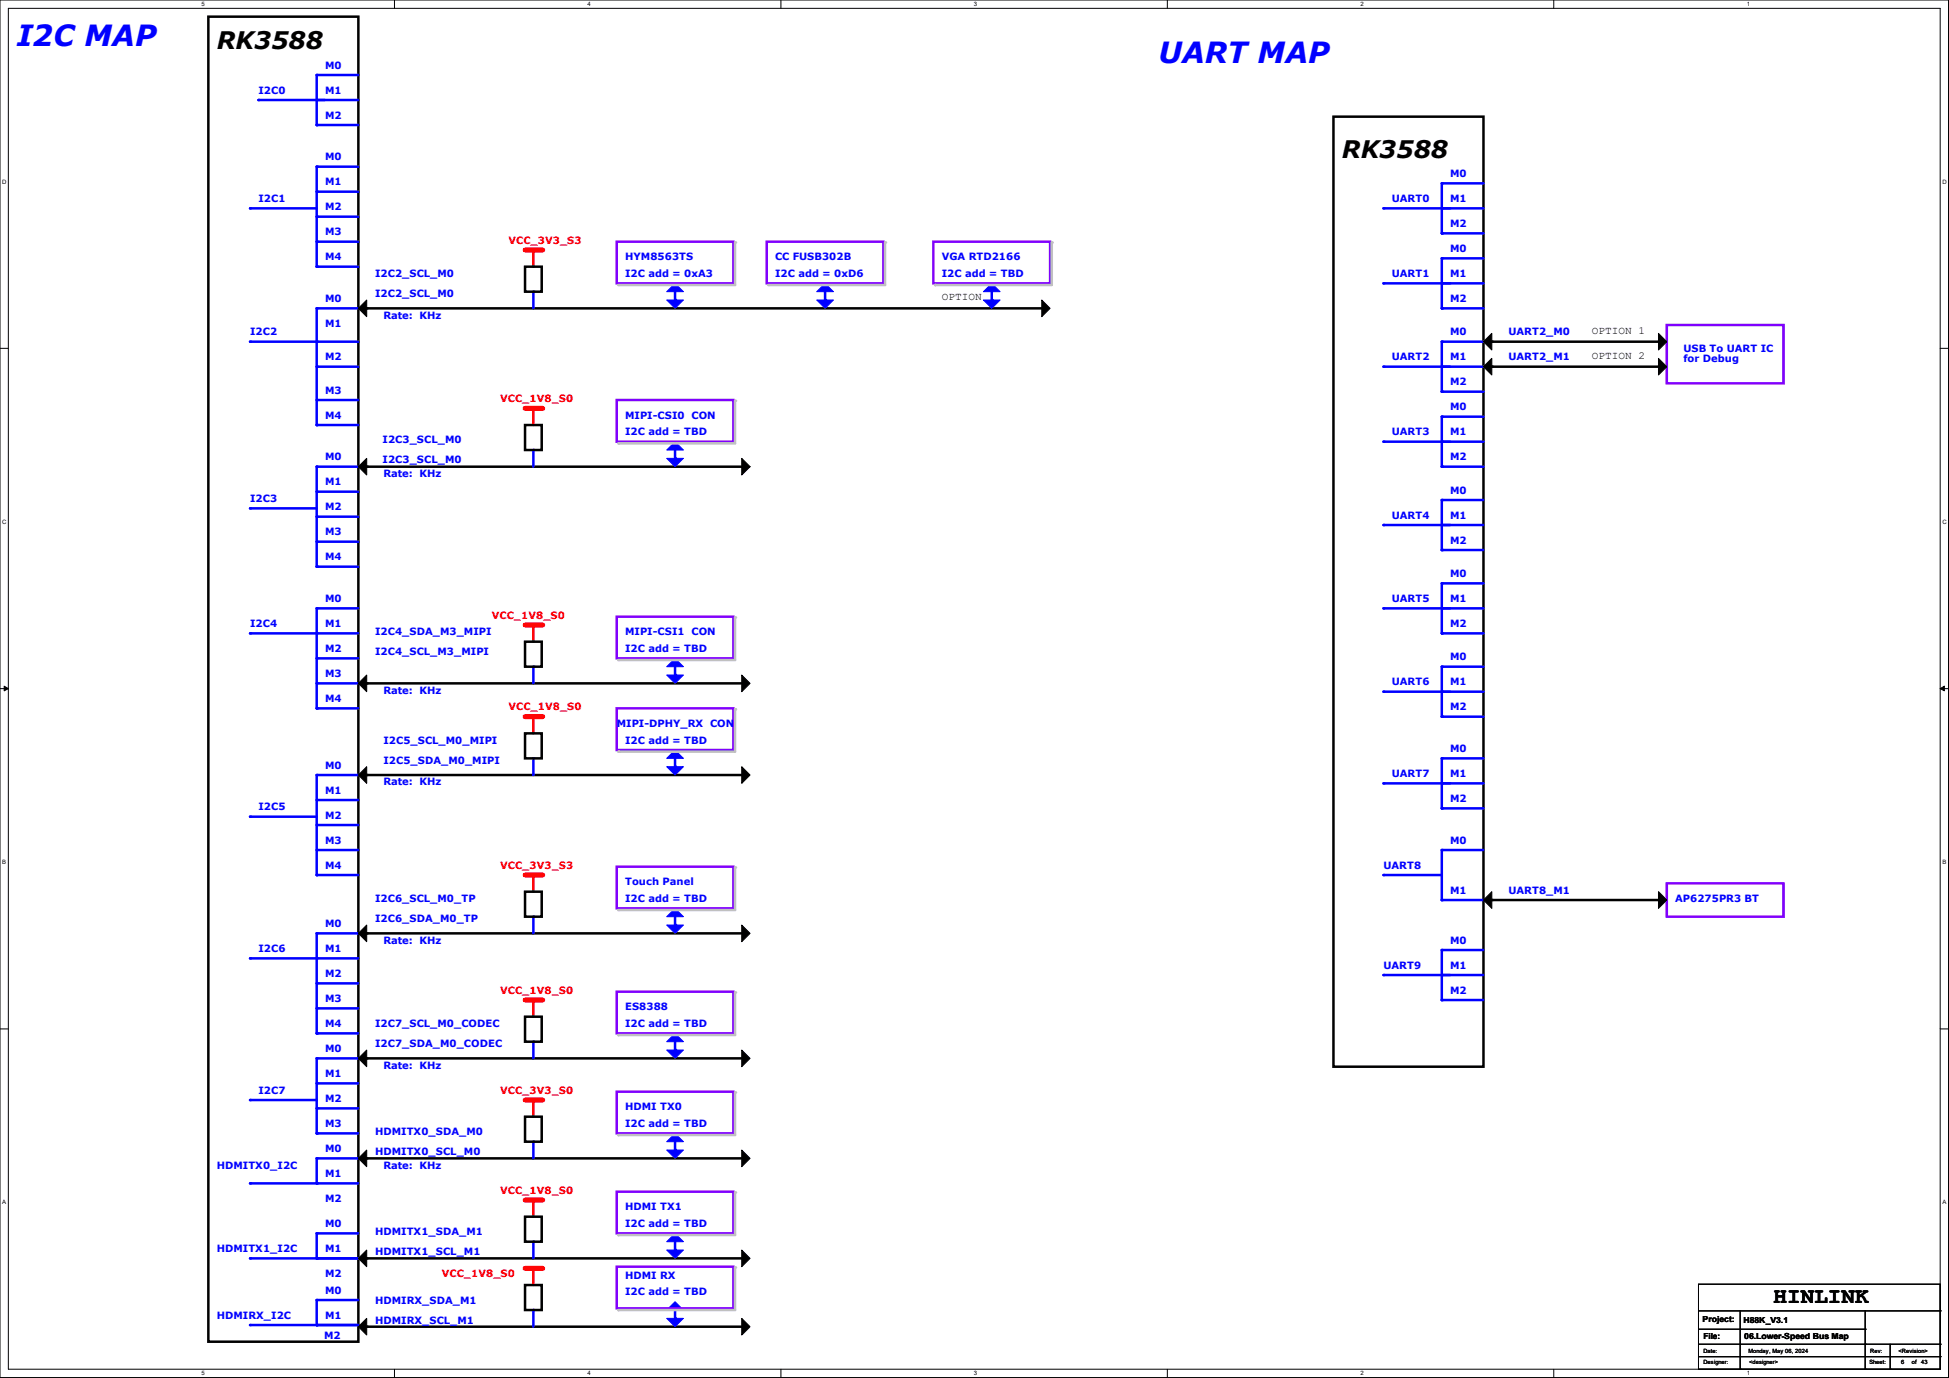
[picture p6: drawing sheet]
<svg xmlns="http://www.w3.org/2000/svg" width="297mm" height="210mm" viewBox="0 0 297 210" stroke-linecap="round" stroke-linejoin="round" font-family="sans-serif">
<g fill="none" stroke="#000" stroke-width=".15">
<path d="M0 0h296.9v209.9h-296.9zM1.3 1.3h294.4v207.4h-294.4zM60.1 0v1.3M119 0v1.3M177.9 0v1.3M236.8 0v1.3M0 53.1h1.3M295.7 53.1h1.2M0 104.9h1.3M.6 104.6l.7 .3-.7 .4zM295.7 104.9l.6-.3v.7zM295.7 104.9h1.2"/>
<path d="M0 156.8h1.3M295.7 156.8h1.2M60.1 208.7v1.2M119 208.7v1.2M177.9 208.7v1.2M236.8 208.7v1.2"/>
</g>
<path d="M.6 104.6l.7 .3-.7 .4zM295.7 104.9l.6-.3v.7z" fill="#000"/>
<path d="M31.8 2.5h22.8v202h-22.8z" fill="none" stroke="#000" stroke-width=".38"/>
<path d="M48.3 61h6.3" fill="none" stroke="#00f" stroke-width=".38"/>
<circle cx="48.3" cy="61" r=".19" fill="#00f"/>
<path d="M48.3 47h6.3" fill="none" stroke="#00f" stroke-width=".38"/>
<circle cx="48.3" cy="47" r=".19" fill="#00f"/>
<path d="M38.1 52.1h10.2" fill="none" stroke="#00f" stroke-width=".38"/>
<circle cx="38.1" cy="52.1" r=".19" fill="#00f"/>
<path d="M48.3 47v17.8" fill="none" stroke="#00f" stroke-width=".38"/>
<circle cx="48.3" cy="64.8" r=".19" fill="#00f"/>
<path d="M81.3 38.1v2.5" fill="none" stroke="#f00" stroke-width=".38"/>
<circle cx="81.3" cy="38.1" r=".19" fill="#f00"/>
<path d="M55.9 47h102.9" fill="none" stroke="#000" stroke-width=".38"/>
<circle cx="55.9" cy="47" r=".19" fill="#000"/>
<path d="M158.8 45.7l1.2 1.3-1.2 1.3z" fill-rule="evenodd" fill="#000"/>
<path d="M158.8 45.7l1.2 1.3-1.2 1.3z" fill="none" stroke="#000" stroke-width=".15"/>
<path d="M81.3 44.5v2.5" fill="none" stroke="#00f" stroke-width=".38"/>
<circle cx="81.3" cy="44.5" r=".19" fill="#00f"/>
<path d="M80 38.1h2.6" fill="none" stroke="#f00" stroke-width=".76"/>
<circle cx="82.6" cy="38.1" r=".38" fill="#f00"/>
<path d="M55.9 45.7v2.6l-1.3-1.3z" fill-rule="evenodd" fill="#000"/>
<path d="M55.9 45.7v2.6l-1.3-1.3z" fill="none" stroke="#000" stroke-width=".15"/>
<path d="M80 40.6h2.6v3.9h-2.6z" fill="none" stroke="#000" stroke-width=".38"/>
<path d="M102.9 44.5v1.2" fill="none" stroke="#00f" stroke-width=".38"/>
<circle cx="102.9" cy="45.7" r=".19" fill="#00f"/>
<path d="M101.6 45.7h2.5l-1.2 1.3z" fill-rule="evenodd" fill="#00f"/>
<path d="M101.6 45.7h2.5l-1.2 1.3z" fill="none" stroke="#00f" stroke-width=".15"/>
<path d="M102.9 43.2l1.2 1.3h-2.5z" fill-rule="evenodd" fill="#00f"/>
<path d="M102.9 43.2l1.2 1.3h-2.5z" fill="none" stroke="#00f" stroke-width=".15"/>
<path d="M94 36.8h17.8v6.4h-17.8z" fill="none" stroke="#7f00ff" stroke-width=".38"/>
<path d="M112 37v6.4" fill="none" stroke="#c0c0c0" stroke-width=".38"/>
<circle cx="112" cy="37" r=".19" fill="#c0c0c0"/>
<path d="M94.2 43.4h17.8" fill="none" stroke="#c0c0c0" stroke-width=".38"/>
<circle cx="94.2" cy="43.4" r=".19" fill="#c0c0c0"/>
<path d="M125.7 44.5v1.2" fill="none" stroke="#00f" stroke-width=".38"/>
<circle cx="125.7" cy="45.7" r=".19" fill="#00f"/>
<path d="M125.7 43.2l1.3 1.3h-2.5z" fill-rule="evenodd" fill="#00f"/>
<path d="M125.7 43.2l1.3 1.3h-2.5z" fill="none" stroke="#00f" stroke-width=".15"/>
<path d="M124.5 45.7h2.5l-1.3 1.3z" fill-rule="evenodd" fill="#00f"/>
<path d="M124.5 45.7h2.5l-1.3 1.3z" fill="none" stroke="#00f" stroke-width=".15"/>
<path d="M116.8 36.8h17.8v6.4h-17.8z" fill="none" stroke="#7f00ff" stroke-width=".38"/>
<path d="M134.9 37v6.4" fill="none" stroke="#c0c0c0" stroke-width=".38"/>
<circle cx="134.9" cy="37" r=".19" fill="#c0c0c0"/>
<path d="M117.1 43.4h17.8" fill="none" stroke="#c0c0c0" stroke-width=".38"/>
<circle cx="117.1" cy="43.4" r=".19" fill="#c0c0c0"/>
<path d="M48.3 142.2v15.3" fill="none" stroke="#00f" stroke-width=".38"/>
<circle cx="48.3" cy="157.5" r=".19" fill="#00f"/>
<path d="M38.1 146.1h10.2" fill="none" stroke="#00f" stroke-width=".38"/>
<circle cx="38.1" cy="146.1" r=".19" fill="#00f"/>
<path d="M48.3 153.7h6.3" fill="none" stroke="#00f" stroke-width=".38"/>
<circle cx="48.3" cy="153.7" r=".19" fill="#00f"/>
<path d="M48.3 161.3h6.3" fill="none" stroke="#00f" stroke-width=".38"/>
<circle cx="48.3" cy="161.3" r=".19" fill="#00f"/>
<path d="M48.3 161.3v11.4" fill="none" stroke="#00f" stroke-width=".38"/>
<circle cx="48.3" cy="172.7" r=".19" fill="#00f"/>
<path d="M38.1 167.6h10.2" fill="none" stroke="#00f" stroke-width=".38"/>
<circle cx="38.1" cy="167.6" r=".19" fill="#00f"/>
<path d="M48.3 172.7h6.3" fill="none" stroke="#00f" stroke-width=".38"/>
<circle cx="48.3" cy="172.7" r=".19" fill="#00f"/>
<path d="M48.3 176.5h6.3" fill="none" stroke="#00f" stroke-width=".38"/>
<circle cx="48.3" cy="176.5" r=".19" fill="#00f"/>
<path d="M48.3 176.5v3.8" fill="none" stroke="#00f" stroke-width=".38"/>
<circle cx="48.3" cy="180.3" r=".19" fill="#00f"/>
<path d="M38.1 180.3h10.2" fill="none" stroke="#00f" stroke-width=".38"/>
<circle cx="38.1" cy="180.3" r=".19" fill="#00f"/>
<path d="M203.2 17.8h22.9v144.8h-22.9z" fill="none" stroke="#000" stroke-width=".38"/>
<path d="M48.3 165.1h6.3" fill="none" stroke="#00f" stroke-width=".38"/>
<circle cx="48.3" cy="165.1" r=".19" fill="#00f"/>
<path d="M48.3 168.9h6.3" fill="none" stroke="#00f" stroke-width=".38"/>
<circle cx="48.3" cy="168.9" r=".19" fill="#00f"/>
<path d="M48.3 180.3h6.3" fill="none" stroke="#00f" stroke-width=".38"/>
<circle cx="48.3" cy="180.3" r=".19" fill="#00f"/>
<path d="M48.3 191.8h6.3" fill="none" stroke="#00f" stroke-width=".38"/>
<circle cx="48.3" cy="191.8" r=".19" fill="#00f"/>
<path d="M48.3 149.9h6.3" fill="none" stroke="#00f" stroke-width=".38"/>
<circle cx="48.3" cy="149.9" r=".19" fill="#00f"/>
<path d="M48.3 146.1h6.3" fill="none" stroke="#00f" stroke-width=".38"/>
<circle cx="48.3" cy="146.1" r=".19" fill="#00f"/>
<path d="M48.3 142.2h6.3" fill="none" stroke="#00f" stroke-width=".38"/>
<circle cx="48.3" cy="142.2" r=".19" fill="#00f"/>
<path d="M81.3 133.4v2.5" fill="none" stroke="#f00" stroke-width=".38"/>
<circle cx="81.3" cy="133.4" r=".19" fill="#f00"/>
<path d="M55.9 142.2h57.1" fill="none" stroke="#000" stroke-width=".38"/>
<circle cx="55.9" cy="142.2" r=".19" fill="#000"/>
<path d="M113 141l1.3 1.2-1.3 1.3z" fill-rule="evenodd" fill="#000"/>
<path d="M113 141l1.3 1.2-1.3 1.3z" fill="none" stroke="#000" stroke-width=".15"/>
<path d="M102.9 139.7v1.3" fill="none" stroke="#00f" stroke-width=".38"/>
<circle cx="102.9" cy="141" r=".19" fill="#00f"/>
<path d="M101.6 141h2.5l-1.2 1.2z" fill-rule="evenodd" fill="#00f"/>
<path d="M101.6 141h2.5l-1.2 1.2z" fill="none" stroke="#00f" stroke-width=".15"/>
<path d="M102.9 138.4l1.2 1.3h-2.5z" fill-rule="evenodd" fill="#00f"/>
<path d="M102.9 138.4l1.2 1.3h-2.5z" fill="none" stroke="#00f" stroke-width=".15"/>
<path d="M81.3 139.7v2.5" fill="none" stroke="#00f" stroke-width=".38"/>
<circle cx="81.3" cy="139.7" r=".19" fill="#00f"/>
<path d="M80 133.4h2.6" fill="none" stroke="#f00" stroke-width=".76"/>
<circle cx="82.6" cy="133.4" r=".38" fill="#f00"/>
<path d="M80 135.9h2.6v3.8h-2.6z" fill="none" stroke="#000" stroke-width=".38"/>
<path d="M94 132.1h17.8v6.3h-17.8z" fill="none" stroke="#7f00ff" stroke-width=".38"/>
<path d="M112 132.2v6.5" fill="none" stroke="#c0c0c0" stroke-width=".38"/>
<circle cx="112" cy="132.2" r=".19" fill="#c0c0c0"/>
<path d="M94.2 138.7h17.8" fill="none" stroke="#c0c0c0" stroke-width=".38"/>
<circle cx="94.2" cy="138.7" r=".19" fill="#c0c0c0"/>
<path d="M54.6 142.2l1.3-1.2v2.5z" fill-rule="evenodd" fill="#000"/>
<path d="M54.6 142.2l1.3-1.2v2.5z" fill="none" stroke="#000" stroke-width=".15"/>
<path d="M48.3 86.4h6.3" fill="none" stroke="#00f" stroke-width=".38"/>
<circle cx="48.3" cy="86.4" r=".19" fill="#00f"/>
<path d="M48.3 71.1v15.3" fill="none" stroke="#00f" stroke-width=".38"/>
<circle cx="48.3" cy="86.4" r=".19" fill="#00f"/>
<path d="M48.3 71.1h6.3" fill="none" stroke="#00f" stroke-width=".38"/>
<circle cx="48.3" cy="71.1" r=".19" fill="#00f"/>
<path d="M38.1 77.5h10.2" fill="none" stroke="#00f" stroke-width=".38"/>
<circle cx="38.1" cy="77.5" r=".19" fill="#00f"/>
<path d="M48.3 74.9h6.3" fill="none" stroke="#00f" stroke-width=".38"/>
<circle cx="48.3" cy="74.9" r=".19" fill="#00f"/>
<path d="M48.3 78.7h6.3" fill="none" stroke="#00f" stroke-width=".38"/>
<circle cx="48.3" cy="78.7" r=".19" fill="#00f"/>
<path d="M48.3 82.6h6.3" fill="none" stroke="#00f" stroke-width=".38"/>
<circle cx="48.3" cy="82.6" r=".19" fill="#00f"/>
<path d="M48.3 64.8h6.3" fill="none" stroke="#00f" stroke-width=".38"/>
<circle cx="48.3" cy="64.8" r=".19" fill="#00f"/>
<path d="M48.3 55.9h6.3" fill="none" stroke="#00f" stroke-width=".38"/>
<circle cx="48.3" cy="55.9" r=".19" fill="#00f"/>
<path d="M48.3 52.1h6.3" fill="none" stroke="#00f" stroke-width=".38"/>
<circle cx="48.3" cy="52.1" r=".19" fill="#00f"/>
<path d="M48.3 157.5h6.3" fill="none" stroke="#00f" stroke-width=".38"/>
<circle cx="48.3" cy="157.5" r=".19" fill="#00f"/>
<path d="M81.3 62.2v2.6" fill="none" stroke="#f00" stroke-width=".38"/>
<circle cx="81.3" cy="62.2" r=".19" fill="#f00"/>
<g fill="#000">
<path d="M54.6 71.1l1.3-1.2v2.5z" fill-rule="evenodd"/>
<path d="M62.2 71.1h52.1l-1.3 1.3v-2.5l1.3 1.2z" fill-rule="evenodd"/>
</g>
<path d="M54.6 71.1l1.3-1.2v2.5zM62.2 71.1h52.1l-1.3 1.3v-2.5l1.3 1.2z" fill="none" stroke="#000" stroke-width=".15"/>
<path d="M55.9 71.1h57.1" fill="none" stroke="#000" stroke-width=".38"/>
<circle cx="55.9" cy="71.1" r=".19" fill="#000"/>
<path d="M81.3 68.6v2.5" fill="none" stroke="#00f" stroke-width=".38"/>
<circle cx="81.3" cy="68.6" r=".19" fill="#00f"/>
<path d="M80 62.2h2.6" fill="none" stroke="#f00" stroke-width=".76"/>
<circle cx="82.6" cy="62.2" r=".38" fill="#f00"/>
<path d="M80 64.8h2.6v3.8h-2.6z" fill="none" stroke="#000" stroke-width=".38"/>
<path d="M48.3 104.1h6.3" fill="none" stroke="#00f" stroke-width=".38"/>
<circle cx="48.3" cy="104.1" r=".19" fill="#00f"/>
<path d="M48.3 92.7h6.3" fill="none" stroke="#00f" stroke-width=".38"/>
<circle cx="48.3" cy="92.7" r=".19" fill="#00f"/>
<path d="M48.3 92.7v15.3" fill="none" stroke="#00f" stroke-width=".38"/>
<circle cx="48.3" cy="108" r=".19" fill="#00f"/>
<path d="M38.1 96.5h10.2" fill="none" stroke="#00f" stroke-width=".38"/>
<circle cx="38.1" cy="96.5" r=".19" fill="#00f"/>
<path d="M48.3 108h6.3" fill="none" stroke="#00f" stroke-width=".38"/>
<circle cx="48.3" cy="108" r=".19" fill="#00f"/>
<path d="M48.3 100.3h6.3" fill="none" stroke="#00f" stroke-width=".38"/>
<circle cx="48.3" cy="100.3" r=".19" fill="#00f"/>
<path d="M48.3 96.5h6.3" fill="none" stroke="#00f" stroke-width=".38"/>
<circle cx="48.3" cy="96.5" r=".19" fill="#00f"/>
<path d="M81.3 95.3v2.5" fill="none" stroke="#f00" stroke-width=".38"/>
<circle cx="81.3" cy="95.3" r=".19" fill="#f00"/>
<path d="M113 102.9l1.3 1.2-1.3 1.3z" fill-rule="evenodd" fill="#000"/>
<path d="M113 102.9l1.3 1.2-1.3 1.3z" fill="none" stroke="#000" stroke-width=".15"/>
<path d="M55.9 104.1h57.1" fill="none" stroke="#000" stroke-width=".38"/>
<circle cx="55.9" cy="104.1" r=".19" fill="#000"/>
<path d="M81.3 101.6v2.5" fill="none" stroke="#00f" stroke-width=".38"/>
<circle cx="81.3" cy="101.6" r=".19" fill="#00f"/>
<path d="M80 95.3h2.6" fill="none" stroke="#f00" stroke-width=".76"/>
<circle cx="82.6" cy="95.3" r=".38" fill="#f00"/>
<path d="M80 97.8h2.6v3.8h-2.6z" fill="none" stroke="#000" stroke-width=".38"/>
<path d="M102.9 101.6v1.3" fill="none" stroke="#00f" stroke-width=".38"/>
<circle cx="102.9" cy="102.9" r=".19" fill="#00f"/>
<path d="M101.6 102.9h2.5l-1.2 1.2z" fill-rule="evenodd" fill="#00f"/>
<path d="M101.6 102.9h2.5l-1.2 1.2z" fill="none" stroke="#00f" stroke-width=".15"/>
<path d="M102.9 100.3l1.2 1.3h-2.5z" fill-rule="evenodd" fill="#00f"/>
<path d="M102.9 100.3l1.2 1.3h-2.5z" fill="none" stroke="#00f" stroke-width=".15"/>
<path d="M54.6 104.1l1.3-1.2v2.5z" fill-rule="evenodd" fill="#000"/>
<path d="M54.6 104.1l1.3-1.2v2.5z" fill="none" stroke="#000" stroke-width=".15"/>
<path d="M94 94h17.8v6.3h-17.8z" fill="none" stroke="#7f00ff" stroke-width=".38"/>
<path d="M112 94.1v6.5" fill="none" stroke="#c0c0c0" stroke-width=".38"/>
<circle cx="112" cy="94.1" r=".19" fill="#c0c0c0"/>
<path d="M94.2 100.6h17.8" fill="none" stroke="#c0c0c0" stroke-width=".38"/>
<circle cx="94.2" cy="100.6" r=".19" fill="#c0c0c0"/>
<path d="M48.3 129.5h6.3" fill="none" stroke="#00f" stroke-width=".38"/>
<circle cx="48.3" cy="129.5" r=".19" fill="#00f"/>
<path d="M48.3 125.7h6.3" fill="none" stroke="#00f" stroke-width=".38"/>
<circle cx="48.3" cy="125.7" r=".19" fill="#00f"/>
<path d="M48.3 133.4h6.3" fill="none" stroke="#00f" stroke-width=".38"/>
<circle cx="48.3" cy="133.4" r=".19" fill="#00f"/>
<path d="M48.3 121.9h6.3" fill="none" stroke="#00f" stroke-width=".38"/>
<circle cx="48.3" cy="121.9" r=".19" fill="#00f"/>
<path d="M48.3 118.1h6.3" fill="none" stroke="#00f" stroke-width=".38"/>
<circle cx="48.3" cy="118.1" r=".19" fill="#00f"/>
<path d="M48.3 118.1v15.3" fill="none" stroke="#00f" stroke-width=".38"/>
<circle cx="48.3" cy="133.4" r=".19" fill="#00f"/>
<path d="M38.1 124.5h10.2" fill="none" stroke="#00f" stroke-width=".38"/>
<circle cx="38.1" cy="124.5" r=".19" fill="#00f"/>
<path d="M81.3 109.2v2.6" fill="none" stroke="#f00" stroke-width=".38"/>
<circle cx="81.3" cy="109.2" r=".19" fill="#f00"/>
<path d="M55.9 118.1h57.1" fill="none" stroke="#000" stroke-width=".38"/>
<circle cx="55.9" cy="118.1" r=".19" fill="#000"/>
<path d="M113 116.8l1.3 1.3-1.3 1.3z" fill-rule="evenodd" fill="#000"/>
<path d="M113 116.8l1.3 1.3-1.3 1.3z" fill="none" stroke="#000" stroke-width=".15"/>
<path d="M81.3 115.6v2.5" fill="none" stroke="#00f" stroke-width=".38"/>
<circle cx="81.3" cy="115.6" r=".19" fill="#00f"/>
<path d="M80 109.2h2.6" fill="none" stroke="#f00" stroke-width=".76"/>
<circle cx="82.6" cy="109.2" r=".38" fill="#f00"/>
<path d="M80 111.8h2.6v3.8h-2.6z" fill="none" stroke="#000" stroke-width=".38"/>
<path d="M54.6 118.1l1.3-1.3v2.6z" fill-rule="evenodd" fill="#000"/>
<path d="M54.6 118.1l1.3-1.3v2.6z" fill="none" stroke="#000" stroke-width=".15"/>
<path d="M102.9 115.6v1.2" fill="none" stroke="#00f" stroke-width=".38"/>
<circle cx="102.9" cy="116.8" r=".19" fill="#00f"/>
<path d="M101.6 116.8h2.5l-1.2 1.3z" fill-rule="evenodd" fill="#00f"/>
<path d="M101.6 116.8h2.5l-1.2 1.3z" fill="none" stroke="#00f" stroke-width=".15"/>
<path d="M102.9 114.3l1.2 1.3h-2.5z" fill-rule="evenodd" fill="#00f"/>
<path d="M102.9 114.3l1.2 1.3h-2.5z" fill="none" stroke="#00f" stroke-width=".15"/>
<path d="M94 108h17.8v6.3h-17.8z" fill="none" stroke="#7f00ff" stroke-width=".38"/>
<path d="M112 108.1v6.5" fill="none" stroke="#c0c0c0" stroke-width=".38"/>
<circle cx="112" cy="108.1" r=".19" fill="#c0c0c0"/>
<path d="M94.2 114.6h17.8" fill="none" stroke="#c0c0c0" stroke-width=".38"/>
<circle cx="94.2" cy="114.6" r=".19" fill="#c0c0c0"/>
<path d="M48.3 15.2h6.3" fill="none" stroke="#00f" stroke-width=".38"/>
<circle cx="48.3" cy="15.2" r=".19" fill="#00f"/>
<path d="M48.3 19.1h6.3" fill="none" stroke="#00f" stroke-width=".38"/>
<circle cx="48.3" cy="19.1" r=".19" fill="#00f"/>
<path d="M48.3 11.4h6.3" fill="none" stroke="#00f" stroke-width=".38"/>
<circle cx="48.3" cy="11.4" r=".19" fill="#00f"/>
<path d="M48.3 11.4v7.7" fill="none" stroke="#00f" stroke-width=".38"/>
<circle cx="48.3" cy="19.1" r=".19" fill="#00f"/>
<path d="M39.4 15.2h10.1" fill="none" stroke="#00f" stroke-width=".38"/>
<circle cx="39.4" cy="15.2" r=".19" fill="#00f"/>
<path d="M48.3 29.2h6.3" fill="none" stroke="#00f" stroke-width=".38"/>
<circle cx="48.3" cy="29.2" r=".19" fill="#00f"/>
<path d="M48.3 33h6.3" fill="none" stroke="#00f" stroke-width=".38"/>
<circle cx="48.3" cy="33" r=".19" fill="#00f"/>
<path d="M48.3 25.4h6.3" fill="none" stroke="#00f" stroke-width=".38"/>
<circle cx="48.3" cy="25.4" r=".19" fill="#00f"/>
<path d="M48.3 25.4v15.2" fill="none" stroke="#00f" stroke-width=".38"/>
<circle cx="48.3" cy="40.6" r=".19" fill="#00f"/>
<path d="M38.1 31.8h10.2" fill="none" stroke="#00f" stroke-width=".38"/>
<circle cx="38.1" cy="31.8" r=".19" fill="#00f"/>
<path d="M48.3 36.8h6.3" fill="none" stroke="#00f" stroke-width=".38"/>
<circle cx="48.3" cy="36.8" r=".19" fill="#00f"/>
<path d="M48.3 40.6h6.3" fill="none" stroke="#00f" stroke-width=".38"/>
<circle cx="48.3" cy="40.6" r=".19" fill="#00f"/>
<path d="M219.7 31.8h6.4" fill="none" stroke="#00f" stroke-width=".38"/>
<circle cx="219.7" cy="31.8" r=".19" fill="#00f"/>
<path d="M219.7 27.9h6.4" fill="none" stroke="#00f" stroke-width=".38"/>
<circle cx="219.7" cy="27.9" r=".19" fill="#00f"/>
<path d="M219.7 35.6h6.4" fill="none" stroke="#00f" stroke-width=".38"/>
<circle cx="219.7" cy="35.6" r=".19" fill="#00f"/>
<path d="M219.7 27.9v7.7" fill="none" stroke="#00f" stroke-width=".38"/>
<circle cx="219.7" cy="35.6" r=".19" fill="#00f"/>
<path d="M210.8 31.8h10.2" fill="none" stroke="#00f" stroke-width=".38"/>
<circle cx="210.8" cy="31.8" r=".19" fill="#00f"/>
<path d="M219.7 43.2h6.4" fill="none" stroke="#00f" stroke-width=".38"/>
<circle cx="219.7" cy="43.2" r=".19" fill="#00f"/>
<path d="M219.7 39.4h6.4" fill="none" stroke="#00f" stroke-width=".38"/>
<circle cx="219.7" cy="39.4" r=".19" fill="#00f"/>
<path d="M219.7 47h6.4" fill="none" stroke="#00f" stroke-width=".38"/>
<circle cx="219.7" cy="47" r=".19" fill="#00f"/>
<path d="M219.7 39.4v7.6" fill="none" stroke="#00f" stroke-width=".38"/>
<circle cx="219.7" cy="47" r=".19" fill="#00f"/>
<path d="M210.8 43.2h10.2" fill="none" stroke="#00f" stroke-width=".38"/>
<circle cx="210.8" cy="43.2" r=".19" fill="#00f"/>
<path d="M219.7 55.9h6.4" fill="none" stroke="#00f" stroke-width=".38"/>
<circle cx="219.7" cy="55.9" r=".19" fill="#00f"/>
<path d="M219.7 52.1h6.4" fill="none" stroke="#00f" stroke-width=".38"/>
<circle cx="219.7" cy="52.1" r=".19" fill="#00f"/>
<path d="M219.7 59.7h6.4" fill="none" stroke="#00f" stroke-width=".38"/>
<circle cx="219.7" cy="59.7" r=".19" fill="#00f"/>
<path d="M219.7 52.1v7.6" fill="none" stroke="#00f" stroke-width=".38"/>
<circle cx="219.7" cy="59.7" r=".19" fill="#00f"/>
<path d="M210.8 55.9h10.2" fill="none" stroke="#00f" stroke-width=".38"/>
<circle cx="210.8" cy="55.9" r=".19" fill="#00f"/>
<path d="M254 49.5h17.8v8.9h-17.8z" fill="none" stroke="#7f00ff" stroke-width=".38"/>
<g fill="#000">
<path d="M226.1 55.9l1.2-1.3v2.6z" fill-rule="evenodd"/>
<path d="M252.7 54.6l1.3 1.3-1.3 1.3z" fill-rule="evenodd"/>
</g>
<path d="M226.1 55.9l1.2-1.3v2.6zM252.7 54.6l1.3 1.3-1.3 1.3z" fill="none" stroke="#000" stroke-width=".15"/>
<path d="M227.3 55.9h25.4" fill="none" stroke="#000" stroke-width=".38"/>
<circle cx="227.3" cy="55.9" r=".19" fill="#000"/>
<path d="M219.7 67.3h6.4" fill="none" stroke="#00f" stroke-width=".38"/>
<circle cx="219.7" cy="67.3" r=".19" fill="#00f"/>
<path d="M219.7 63.5h6.4" fill="none" stroke="#00f" stroke-width=".38"/>
<circle cx="219.7" cy="63.5" r=".19" fill="#00f"/>
<path d="M219.7 71.1h6.4" fill="none" stroke="#00f" stroke-width=".38"/>
<circle cx="219.7" cy="71.1" r=".19" fill="#00f"/>
<path d="M219.7 63.5v7.6" fill="none" stroke="#00f" stroke-width=".38"/>
<circle cx="219.7" cy="71.1" r=".19" fill="#00f"/>
<path d="M210.8 67.3h10.2" fill="none" stroke="#00f" stroke-width=".38"/>
<circle cx="210.8" cy="67.3" r=".19" fill="#00f"/>
<path d="M219.7 80h6.4" fill="none" stroke="#00f" stroke-width=".38"/>
<circle cx="219.7" cy="80" r=".19" fill="#00f"/>
<path d="M219.7 76.2h6.4" fill="none" stroke="#00f" stroke-width=".38"/>
<circle cx="219.7" cy="76.2" r=".19" fill="#00f"/>
<path d="M219.7 83.8h6.4" fill="none" stroke="#00f" stroke-width=".38"/>
<circle cx="219.7" cy="83.8" r=".19" fill="#00f"/>
<path d="M219.7 76.2v7.6" fill="none" stroke="#00f" stroke-width=".38"/>
<circle cx="219.7" cy="83.8" r=".19" fill="#00f"/>
<path d="M210.8 80h10.2" fill="none" stroke="#00f" stroke-width=".38"/>
<circle cx="210.8" cy="80" r=".19" fill="#00f"/>
<path d="M219.7 92.7h6.4" fill="none" stroke="#00f" stroke-width=".38"/>
<circle cx="219.7" cy="92.7" r=".19" fill="#00f"/>
<path d="M219.7 88.9h6.4" fill="none" stroke="#00f" stroke-width=".38"/>
<circle cx="219.7" cy="88.9" r=".19" fill="#00f"/>
<path d="M219.7 96.5h6.4" fill="none" stroke="#00f" stroke-width=".38"/>
<circle cx="219.7" cy="96.5" r=".19" fill="#00f"/>
<path d="M219.7 88.9v7.6" fill="none" stroke="#00f" stroke-width=".38"/>
<circle cx="219.7" cy="96.5" r=".19" fill="#00f"/>
<path d="M210.8 92.7h10.2" fill="none" stroke="#00f" stroke-width=".38"/>
<circle cx="210.8" cy="92.7" r=".19" fill="#00f"/>
<path d="M219.7 105.4h6.4" fill="none" stroke="#00f" stroke-width=".38"/>
<circle cx="219.7" cy="105.4" r=".19" fill="#00f"/>
<path d="M219.7 101.6h6.4" fill="none" stroke="#00f" stroke-width=".38"/>
<circle cx="219.7" cy="101.6" r=".19" fill="#00f"/>
<path d="M219.7 109.2h6.4" fill="none" stroke="#00f" stroke-width=".38"/>
<circle cx="219.7" cy="109.2" r=".19" fill="#00f"/>
<path d="M219.7 101.6v7.6" fill="none" stroke="#00f" stroke-width=".38"/>
<circle cx="219.7" cy="109.2" r=".19" fill="#00f"/>
<path d="M210.8 105.4h10.2" fill="none" stroke="#00f" stroke-width=".38"/>
<circle cx="210.8" cy="105.4" r=".19" fill="#00f"/>
<path d="M219.7 119.4h6.4" fill="none" stroke="#00f" stroke-width=".38"/>
<circle cx="219.7" cy="119.4" r=".19" fill="#00f"/>
<path d="M219.7 115.6h6.4" fill="none" stroke="#00f" stroke-width=".38"/>
<circle cx="219.7" cy="115.6" r=".19" fill="#00f"/>
<path d="M219.7 123.2h6.4" fill="none" stroke="#00f" stroke-width=".38"/>
<circle cx="219.7" cy="123.2" r=".19" fill="#00f"/>
<path d="M219.7 115.6v7.6" fill="none" stroke="#00f" stroke-width=".38"/>
<circle cx="219.7" cy="123.2" r=".19" fill="#00f"/>
<path d="M210.8 119.4h10.2" fill="none" stroke="#00f" stroke-width=".38"/>
<circle cx="210.8" cy="119.4" r=".19" fill="#00f"/>
<path d="M219.7 129.5h6.4" fill="none" stroke="#00f" stroke-width=".38"/>
<circle cx="219.7" cy="129.5" r=".19" fill="#00f"/>
<path d="M219.7 137.2h6.4" fill="none" stroke="#00f" stroke-width=".38"/>
<circle cx="219.7" cy="137.2" r=".19" fill="#00f"/>
<path d="M219.7 129.5v7.7" fill="none" stroke="#00f" stroke-width=".38"/>
<circle cx="219.7" cy="137.2" r=".19" fill="#00f"/>
<path d="M210.8 133.4h8.9" fill="none" stroke="#00f" stroke-width=".38"/>
<circle cx="210.8" cy="133.4" r=".19" fill="#00f"/>
<path d="M219.7 148.6h6.4" fill="none" stroke="#00f" stroke-width=".38"/>
<circle cx="219.7" cy="148.6" r=".19" fill="#00f"/>
<path d="M219.7 144.8h6.4" fill="none" stroke="#00f" stroke-width=".38"/>
<circle cx="219.7" cy="144.8" r=".19" fill="#00f"/>
<path d="M219.7 152.4h6.4" fill="none" stroke="#00f" stroke-width=".38"/>
<circle cx="219.7" cy="152.4" r=".19" fill="#00f"/>
<path d="M219.7 144.8v7.6" fill="none" stroke="#00f" stroke-width=".38"/>
<circle cx="219.7" cy="152.4" r=".19" fill="#00f"/>
<path d="M210.8 148.6h10.2" fill="none" stroke="#00f" stroke-width=".38"/>
<circle cx="210.8" cy="148.6" r=".19" fill="#00f"/>
<path d="M81.3 152.4v2.5" fill="none" stroke="#f00" stroke-width=".38"/>
<circle cx="81.3" cy="152.4" r=".19" fill="#f00"/>
<path d="M55.9 161.3h57.1" fill="none" stroke="#000" stroke-width=".38"/>
<circle cx="55.9" cy="161.3" r=".19" fill="#000"/>
<path d="M113 160l1.3 1.3-1.3 1.3z" fill-rule="evenodd" fill="#000"/>
<path d="M113 160l1.3 1.3-1.3 1.3z" fill="none" stroke="#000" stroke-width=".15"/>
<path d="M81.3 158.8v2.5" fill="none" stroke="#00f" stroke-width=".38"/>
<circle cx="81.3" cy="158.8" r=".19" fill="#00f"/>
<path d="M80 152.4h2.6" fill="none" stroke="#f00" stroke-width=".76"/>
<circle cx="82.6" cy="152.4" r=".38" fill="#f00"/>
<path d="M80 154.9h2.6v3.9h-2.6z" fill="none" stroke="#000" stroke-width=".38"/>
<path d="M54.6 161.3l1.3-1.3v2.6z" fill-rule="evenodd" fill="#000"/>
<path d="M54.6 161.3l1.3-1.3v2.6z" fill="none" stroke="#000" stroke-width=".15"/>
<path d="M48.3 191.8h6.3" fill="none" stroke="#00f" stroke-width=".38"/>
<circle cx="48.3" cy="191.8" r=".19" fill="#00f"/>
<path d="M48.3 188h6.3" fill="none" stroke="#00f" stroke-width=".38"/>
<circle cx="48.3" cy="188" r=".19" fill="#00f"/>
<path d="M48.3 188v3.8" fill="none" stroke="#00f" stroke-width=".38"/>
<circle cx="48.3" cy="191.8" r=".19" fill="#00f"/>
<path d="M38.1 191.8h10.2" fill="none" stroke="#00f" stroke-width=".38"/>
<circle cx="38.1" cy="191.8" r=".19" fill="#00f"/>
<path d="M81.3 182.9v2.5" fill="none" stroke="#f00" stroke-width=".38"/>
<circle cx="81.3" cy="182.9" r=".19" fill="#f00"/>
<path d="M55.9 191.8h57.1" fill="none" stroke="#000" stroke-width=".38"/>
<circle cx="55.9" cy="191.8" r=".19" fill="#000"/>
<path d="M113 190.5l1.3 1.3-1.3 1.2z" fill-rule="evenodd" fill="#000"/>
<path d="M113 190.5l1.3 1.3-1.3 1.2z" fill="none" stroke="#000" stroke-width=".15"/>
<path d="M102.9 189.2v1.3" fill="none" stroke="#00f" stroke-width=".38"/>
<circle cx="102.9" cy="190.5" r=".19" fill="#00f"/>
<path d="M101.6 190.5h2.5l-1.2 1.3z" fill-rule="evenodd" fill="#00f"/>
<path d="M101.6 190.5h2.5l-1.2 1.3z" fill="none" stroke="#00f" stroke-width=".15"/>
<path d="M102.9 188l1.2 1.2h-2.5z" fill-rule="evenodd" fill="#00f"/>
<path d="M102.9 188l1.2 1.2h-2.5z" fill="none" stroke="#00f" stroke-width=".15"/>
<path d="M81.3 189.2v2.6" fill="none" stroke="#00f" stroke-width=".38"/>
<circle cx="81.3" cy="189.2" r=".19" fill="#00f"/>
<path d="M80 182.9h2.6" fill="none" stroke="#f00" stroke-width=".76"/>
<circle cx="82.6" cy="182.9" r=".38" fill="#f00"/>
<path d="M80 185.4h2.6v3.8h-2.6z" fill="none" stroke="#000" stroke-width=".38"/>
<path d="M54.6 191.8l1.3-1.3v2.5z" fill-rule="evenodd" fill="#000"/>
<path d="M54.6 191.8l1.3-1.3v2.5z" fill="none" stroke="#000" stroke-width=".15"/>
<path d="M81.3 167.6v2.6" fill="none" stroke="#f00" stroke-width=".38"/>
<circle cx="81.3" cy="167.6" r=".19" fill="#f00"/>
<path d="M55.9 176.5h57.1" fill="none" stroke="#000" stroke-width=".38"/>
<circle cx="55.9" cy="176.5" r=".19" fill="#000"/>
<path d="M113 175.3l1.3 1.2-1.3 1.3z" fill-rule="evenodd" fill="#000"/>
<path d="M113 175.3l1.3 1.2-1.3 1.3z" fill="none" stroke="#000" stroke-width=".15"/>
<path d="M102.9 174v1.3" fill="none" stroke="#00f" stroke-width=".38"/>
<circle cx="102.9" cy="175.3" r=".19" fill="#00f"/>
<path d="M101.6 175.3h2.5l-1.2 1.2z" fill-rule="evenodd" fill="#00f"/>
<path d="M101.6 175.3h2.5l-1.2 1.2z" fill="none" stroke="#00f" stroke-width=".15"/>
<path d="M102.9 172.7l1.2 1.3h-2.5z" fill-rule="evenodd" fill="#00f"/>
<path d="M102.9 172.7l1.2 1.3h-2.5z" fill="none" stroke="#00f" stroke-width=".15"/>
<path d="M81.3 174v2.5" fill="none" stroke="#00f" stroke-width=".38"/>
<circle cx="81.3" cy="174" r=".19" fill="#00f"/>
<path d="M80 167.6h2.6" fill="none" stroke="#f00" stroke-width=".76"/>
<circle cx="82.6" cy="167.6" r=".38" fill="#f00"/>
<path d="M80 170.2h2.6v3.8h-2.6z" fill="none" stroke="#000" stroke-width=".38"/>
<path d="M55.9 175.3v2.5l-1.3-1.3z" fill-rule="evenodd" fill="#000"/>
<path d="M55.9 175.3v2.5l-1.3-1.3z" fill="none" stroke="#000" stroke-width=".15"/>
<path d="M48.3 201.9h6.3" fill="none" stroke="#00f" stroke-width=".38"/>
<circle cx="48.3" cy="201.9" r=".19" fill="#00f"/>
<path d="M38.1 201.9h10.2" fill="none" stroke="#00f" stroke-width=".38"/>
<circle cx="38.1" cy="201.9" r=".19" fill="#00f"/>
<path d="M48.3 198.1v3.8" fill="none" stroke="#00f" stroke-width=".38"/>
<circle cx="48.3" cy="201.9" r=".19" fill="#00f"/>
<path d="M48.3 198.1h6.3" fill="none" stroke="#00f" stroke-width=".38"/>
<circle cx="48.3" cy="198.1" r=".19" fill="#00f"/>
<path d="M48.3 201.9h6.3" fill="none" stroke="#00f" stroke-width=".38"/>
<circle cx="48.3" cy="201.9" r=".19" fill="#00f"/>
<path d="M81.3 193.3v2.5" fill="none" stroke="#f00" stroke-width=".38"/>
<circle cx="81.3" cy="193.3" r=".19" fill="#f00"/>
<path d="M55.9 202.2h57.1" fill="none" stroke="#000" stroke-width=".38"/>
<circle cx="55.9" cy="202.2" r=".19" fill="#000"/>
<path d="M113 200.9l1.3 1.3-1.3 1.3z" fill-rule="evenodd" fill="#000"/>
<path d="M113 200.9l1.3 1.3-1.3 1.3z" fill="none" stroke="#000" stroke-width=".15"/>
<path d="M102.9 199.6v1.3" fill="none" stroke="#00f" stroke-width=".38"/>
<circle cx="102.9" cy="200.9" r=".19" fill="#00f"/>
<path d="M101.6 200.9h2.5l-1.2 1.3z" fill-rule="evenodd" fill="#00f"/>
<path d="M101.6 200.9h2.5l-1.2 1.3z" fill="none" stroke="#00f" stroke-width=".15"/>
<path d="M102.9 198.4l1.2 1.2h-2.5z" fill-rule="evenodd" fill="#00f"/>
<path d="M102.9 198.4l1.2 1.2h-2.5z" fill="none" stroke="#00f" stroke-width=".15"/>
<path d="M81.3 199.6v2.6" fill="none" stroke="#00f" stroke-width=".38"/>
<circle cx="81.3" cy="199.6" r=".19" fill="#00f"/>
<path d="M80 193.3h2.6" fill="none" stroke="#f00" stroke-width=".76"/>
<circle cx="82.6" cy="193.3" r=".38" fill="#f00"/>
<path d="M80 195.8h2.6v3.8h-2.6z" fill="none" stroke="#000" stroke-width=".38"/>
<path d="M54.6 202.2l1.3-1.3v2.6z" fill-rule="evenodd" fill="#000"/>
<path d="M54.6 202.2l1.3-1.3v2.6z" fill="none" stroke="#000" stroke-width=".15"/>
<path d="M102.9 157.5l1.2 1.3h-2.5z" fill-rule="evenodd" fill="#00f"/>
<path d="M102.9 157.5l1.2 1.3h-2.5z" fill="none" stroke="#00f" stroke-width=".15"/>
<path d="M94 151.1h17.8v6.4h-17.8z" fill="none" stroke="#7f00ff" stroke-width=".38"/>
<path d="M101.6 160h2.5l-1.2 1.3z" fill-rule="evenodd" fill="#00f"/>
<path d="M101.6 160h2.5l-1.2 1.3z" fill="none" stroke="#00f" stroke-width=".15"/>
<path d="M102.9 158.8v1.2" fill="none" stroke="#00f" stroke-width=".38"/>
<circle cx="102.9" cy="160" r=".19" fill="#00f"/>
<path d="M112 151.3v6.4" fill="none" stroke="#c0c0c0" stroke-width=".38"/>
<circle cx="112" cy="151.3" r=".19" fill="#c0c0c0"/>
<path d="M94.2 157.7h17.8" fill="none" stroke="#c0c0c0" stroke-width=".38"/>
<circle cx="94.2" cy="157.7" r=".19" fill="#c0c0c0"/>
<path d="M254 134.6h17.8v5.1h-17.8z" fill="none" stroke="#7f00ff" stroke-width=".38"/>
<g fill="#000">
<path d="M226.1 137.2l1.2-1.3v2.5z" fill-rule="evenodd"/>
<path d="M252.7 135.9l1.3 1.3-1.3 1.2z" fill-rule="evenodd"/>
</g>
<path d="M226.1 137.2l1.2-1.3v2.5zM252.7 135.9l1.3 1.3-1.3 1.2z" fill="none" stroke="#000" stroke-width=".15"/>
<path d="M227.3 137.2h25.4" fill="none" stroke="#000" stroke-width=".38"/>
<circle cx="227.3" cy="137.2" r=".19" fill="#000"/>
<path d="M101.6 68.6l1.3-1.3 1.2 1.3z" fill-rule="evenodd" fill="#00f"/>
<path d="M101.6 68.6l1.3-1.3 1.2 1.3z" fill="none" stroke="#00f" stroke-width=".15"/>
<path d="M94 61h17.8v6.3h-17.8z" fill="none" stroke="#7f00ff" stroke-width=".38"/>
<path d="M101.6 69.9h2.5l-1.2 1.2z" fill-rule="evenodd" fill="#00f"/>
<path d="M101.6 69.9h2.5l-1.2 1.2z" fill="none" stroke="#00f" stroke-width=".15"/>
<path d="M102.9 68.6v1.3" fill="none" stroke="#00f" stroke-width=".38"/>
<circle cx="102.9" cy="69.9" r=".19" fill="#00f"/>
<path d="M112 61.1v6.5" fill="none" stroke="#c0c0c0" stroke-width=".38"/>
<circle cx="112" cy="61.1" r=".19" fill="#c0c0c0"/>
<path d="M94.2 67.6h17.8" fill="none" stroke="#c0c0c0" stroke-width=".38"/>
<circle cx="94.2" cy="67.6" r=".19" fill="#c0c0c0"/>
<path d="M151.1 44.5v1.2" fill="none" stroke="#00f" stroke-width=".38"/>
<circle cx="151.1" cy="45.7" r=".19" fill="#00f"/>
<path d="M151.1 43.2l1.3 1.3h-2.5z" fill-rule="evenodd" fill="#00f"/>
<path d="M151.1 43.2l1.3 1.3h-2.5z" fill="none" stroke="#00f" stroke-width=".15"/>
<path d="M142.2 36.8h17.8v6.4h-17.8z" fill="none" stroke="#7f00ff" stroke-width=".38"/>
<path d="M160.3 37v6.4" fill="none" stroke="#c0c0c0" stroke-width=".38"/>
<circle cx="160.3" cy="37" r=".19" fill="#c0c0c0"/>
<path d="M142.5 43.4h17.8" fill="none" stroke="#c0c0c0" stroke-width=".38"/>
<circle cx="142.5" cy="43.4" r=".19" fill="#c0c0c0"/>
<path d="M149.9 45.7h2.5l-1.3 1.3z" fill-rule="evenodd" fill="#00f"/>
<path d="M149.9 45.7h2.5l-1.3 1.3z" fill="none" stroke="#00f" stroke-width=".15"/>
<path d="M94 166.4h17.8v6.3h-17.8z" fill="none" stroke="#7f00ff" stroke-width=".38"/>
<path d="M94.2 173h17.8" fill="none" stroke="#c0c0c0" stroke-width=".38"/>
<circle cx="94.2" cy="173" r=".19" fill="#c0c0c0"/>
<path d="M112 166.5v6.5" fill="none" stroke="#c0c0c0" stroke-width=".38"/>
<circle cx="112" cy="166.5" r=".19" fill="#c0c0c0"/>
<path d="M94 193h17.8v6.4h-17.8z" fill="none" stroke="#7f00ff" stroke-width=".38"/>
<path d="M94.2 199.6h17.8" fill="none" stroke="#c0c0c0" stroke-width=".38"/>
<circle cx="94.2" cy="199.6" r=".19" fill="#c0c0c0"/>
<path d="M112 193.2v6.4" fill="none" stroke="#c0c0c0" stroke-width=".38"/>
<circle cx="112" cy="193.2" r=".19" fill="#c0c0c0"/>
<path d="M94 181.6h17.8v6.4h-17.8z" fill="none" stroke="#7f00ff" stroke-width=".38"/>
<path d="M94.2 188.2h17.8" fill="none" stroke="#c0c0c0" stroke-width=".38"/>
<circle cx="94.2" cy="188.2" r=".19" fill="#c0c0c0"/>
<path d="M112 181.7v6.5" fill="none" stroke="#c0c0c0" stroke-width=".38"/>
<circle cx="112" cy="181.7" r=".19" fill="#c0c0c0"/>
<path d="M227.3 52.1h25.4" fill="none" stroke="#000" stroke-width=".38"/>
<circle cx="227.3" cy="52.1" r=".19" fill="#000"/>
<g fill="#000">
<path d="M226.1 52.1l1.2-1.3v2.5z" fill-rule="evenodd"/>
<path d="M252.7 50.8l1.3 1.3-1.3 1.2z" fill-rule="evenodd"/>
</g>
<g fill="none" stroke="#000" stroke-width=".15">
<path d="M226.1 52.1l1.2-1.3v2.5zM252.7 50.8l1.3 1.3-1.3 1.2zM258.8 195.7h36.9v13h-36.9zM258.8 199.8h36.9M265.2 199.8v8.9M284.2 199.8v8.9M295.7 199.8h.1M258.8 202.6h25.4M258.8 204.9h36.9M258.8 206.8h36.9M265.2 208.7h.1M284.2 202.6h.1"/>
<path d="M284.2 208.7h.1M284.2 204.9h.1M288 208.7h.1M288 204.9v3.8M295.7 204.9h.1M295.7 206.8h.1"/>
</g>
<g font-size="4.4" fill="#00f">
<text x="2.5" y="7">I2C MAP</text>
<text x="176.5" y="9.5">UART MAP</text>
</g>
<g font-size="3.7">
<text x="33" y="7.5">RK3588</text>
<text x="204.5" y="24">RK3588</text>
</g>
<text font-size="3.4" x="270.3" y="198.5">HINLINK</text>
<g font-size="1.7">
<text x="143.5" y="45.8">OPTION</text>
<text x="242.6" y="50.8">OPTION 1</text>
<text x="242.6" y="54.7">OPTION 2</text>
</g>
<g font-size="1.5" fill="#00f">
<text x="49.5" y="10.5">M0</text>
<text x="39.4" y="14.3">I2C0</text>
<text x="49.5" y="14.3">M1</text>
<text x="49.5" y="18.1">M2</text>
<text x="49.5" y="28.2">M1</text>
<text x="49.5" y="24.4">M0</text>
<text x="221" y="27">M0</text>
<text x="39.4" y="30.8">I2C1</text>
<text x="49.5" y="32">M2</text>
<text x="49.5" y="35.9">M3</text>
<text x="212.1" y="30.8">UART0</text>
<text x="221" y="34.6">M2</text>
<text x="221" y="30.8">M1</text>
<text x="49.5" y="39.7">M4</text>
<text x="95.2" y="39.7">HYM8563TS</text>
<text x="118.1" y="39.7">CC FUSB302B</text>
<text x="143.5" y="39.7">VGA RTD2166</text>
<text x="221" y="38.4">M0</text>
<text x="49.5" y="46">M0</text>
<text x="57.1" y="42.2">I2C2_SCL_M0</text>
<text x="57.1" y="45.3">I2C2_SCL_M0</text>
<text x="95.2" y="42.2">I2C add = 0xA3</text>
<text x="118.1" y="42.2">I2C add = 0xD6</text>
<text x="143.5" y="42.2">I2C add = TBD</text>
<text x="212.1" y="42.2">UART1</text>
<text x="221" y="46">M2</text>
<text x="221" y="42.2">M1</text>
<text x="38.1" y="51.1">I2C2</text>
<text x="49.5" y="49.8">M1</text>
<text x="58.4" y="48.6">Rate: KHz</text>
<text x="221" y="51.1">M0</text>
<text x="229.9" y="51.1">UART2_M0</text>
<text x="256.5" y="53.6">USB To UART IC</text>
<text x="49.5" y="54.9">M2</text>
<text x="49.5" y="60">M3</text>
<text x="212.1" y="54.9">UART2</text>
<text x="221" y="58.7">M2</text>
<text x="221" y="54.9">M1</text>
<text x="229.9" y="54.9">UART2_M1</text>
<text x="256.5" y="55.2">for Debug</text>
<text x="49.5" y="63.8">M4</text>
<text x="95.2" y="63.8">MIPI-CSI0 CON</text>
<text x="221" y="62.5">M0</text>
<text x="49.5" y="70.1">M0</text>
<text x="58.3" y="67.5">I2C3_SCL_M0</text>
<text x="58.3" y="70.5">I2C3_SCL_M0</text>
<text x="95.2" y="66.3">I2C add = TBD</text>
<text x="212.1" y="66.3">UART3</text>
<text x="221" y="66.3">M1</text>
<text x="221" y="70.1">M2</text>
<text x="38.1" y="76.5">I2C3</text>
<text x="49.5" y="74">M1</text>
<text x="49.5" y="77.8">M2</text>
<text x="58.4" y="72.7">Rate: KHz</text>
<text x="221" y="75.2">M0</text>
<text x="49.5" y="81.6">M3</text>
<text x="212.1" y="79">UART4</text>
<text x="221" y="79">M1</text>
<text x="221" y="82.8">M2</text>
<text x="49.5" y="85.4">M4</text>
<text x="221" y="87.9">M0</text>
<text x="38.1" y="95.5">I2C4</text>
<text x="49.5" y="91.7">M0</text>
<text x="49.5" y="95.5">M1</text>
<text x="212.1" y="91.7">UART5</text>
<text x="221" y="91.7">M1</text>
<text x="221" y="95.5">M2</text>
<text x="49.5" y="99.4">M2</text>
<text x="57.1" y="96.8">I2C4_SDA_M3_MIPI</text>
<text x="57.1" y="99.9">I2C4_SCL_M3_MIPI</text>
<text x="95.2" y="96.8">MIPI-CSI1 CON</text>
<text x="95.2" y="99.4">I2C add = TBD</text>
<text x="221" y="100.6">M0</text>
<text x="49.5" y="103.2">M3</text>
<text x="49.5" y="107">M4</text>
<text x="58.4" y="105.7">Rate: KHz</text>
<text x="212.1" y="104.4">UART6</text>
<text x="221" y="104.4">M1</text>
<text x="58.4" y="113.3">I2C5_SCL_M0_MIPI</text>
<text x="94" y="110.8">MIPI-DPHY_RX CON</text>
<text x="95.2" y="113.3">I2C add = TBD</text>
<text x="221" y="108.2">M2</text>
<text x="49.5" y="117.1">M0</text>
<text x="58.4" y="119.7">Rate: KHz</text>
<text x="58.4" y="116.4">I2C5_SDA_M0_MIPI</text>
<text x="212.1" y="118.4">UART7</text>
<text x="221" y="118.4">M1</text>
<text x="221" y="114.6">M0</text>
<text x="39.4" y="123.5">I2C5</text>
<text x="49.5" y="120.9">M1</text>
<text x="49.5" y="124.8">M2</text>
<text x="221" y="122.2">M2</text>
<text x="49.5" y="128.6">M3</text>
<text x="221" y="128.6">M0</text>
<text x="49.5" y="132.4">M4</text>
<text x="57.1" y="137.5">I2C6_SCL_M0_TP</text>
<text x="95.2" y="134.9">Touch Panel</text>
<text x="95.2" y="137.5">I2C add = TBD</text>
<text x="210.8" y="132.4">UART8</text>
<text x="221" y="136.2">M1</text>
<text x="229.9" y="136.2">UART8_M1</text>
<text x="255.3" y="137.5">AP6275PR3 BT</text>
<text x="49.5" y="141.3">M0</text>
<text x="57.1" y="140.5">I2C6_SDA_M0_TP</text>
<text x="58.4" y="143.8">Rate: KHz</text>
<text x="221" y="143.8">M0</text>
<text x="39.4" y="145.1">I2C6</text>
<text x="49.5" y="145.1">M1</text>
<text x="49.5" y="148.9">M2</text>
<text x="210.8" y="147.6">UART9</text>
<text x="221" y="147.6">M1</text>
<text x="49.5" y="152.7">M3</text>
<text x="95.2" y="154">ES8388</text>
<text x="221" y="151.4">M2</text>
<text x="49.5" y="156.5">M4</text>
<text x="49.5" y="160.3">M0</text>
<text x="57.1" y="156.5">I2C7_SCL_M0_CODEC</text>
<text x="57.1" y="159.6">I2C7_SDA_M0_CODEC</text>
<text x="95.2" y="156.5">I2C add = TBD</text>
<text x="39.4" y="166.7">I2C7</text>
<text x="49.5" y="164.1">M1</text>
<text x="49.5" y="167.9">M2</text>
<text x="58.4" y="162.9">Rate: KHz</text>
<text x="49.5" y="171.7">M3</text>
<text x="57.1" y="173">HDMITX0_SDA_M0</text>
<text x="95.2" y="169.2">HDMI TX0</text>
<text x="95.2" y="171.7">I2C add = TBD</text>
<text x="33" y="178.1">HDMITX0_I2C</text>
<text x="49.5" y="175.6">M0</text>
<text x="49.5" y="179.4">M1</text>
<text x="57.1" y="176.1">HDMITX0_SCL_M0</text>
<text x="58.4" y="178.1">Rate: KHz</text>
<text x="49.5" y="183.2">M2</text>
<text x="95.2" y="184.4">HDMI TX1</text>
<text x="33" y="190.8">HDMITX1_I2C</text>
<text x="49.5" y="187">M0</text>
<text x="49.5" y="190.8">M1</text>
<text x="57.1" y="188.3">HDMITX1_SDA_M1</text>
<text x="57.1" y="191.3">HDMITX1_SCL_M1</text>
<text x="95.2" y="187">I2C add = TBD</text>
<text x="49.5" y="197.1">M0</text>
<text x="49.5" y="194.6">M2</text>
<text x="95.3" y="194.9">HDMI RX</text>
<text x="95.3" y="197.4">I2C add = TBD</text>
<text x="33" y="201">HDMIRX_I2C</text>
<text x="49.5" y="201">M1</text>
<text x="57.2" y="198.7">HDMIRX_SDA_M1</text>
<text x="57.2" y="201.7">HDMIRX_SCL_M1</text>
<text x="49.4" y="204.1">M2</text>
</g>
<g font-size="1.5" fill="#f00">
<text x="77.5" y="37.1">VCC_3V3_S3</text>
<text x="76.2" y="61.3">VCC_1V8_S0</text>
<text x="74.9" y="94.3">VCC_1V8_S0</text>
<text x="77.5" y="108.2">VCC_1V8_S0</text>
<text x="76.2" y="132.4">VCC_3V3_S3</text>
<text x="76.2" y="151.4">VCC_1V8_S0</text>
<text x="76.2" y="166.7">VCC_3V3_S0</text>
<text x="76.2" y="181.9">VCC_1V8_S0</text>
<text x="67.3" y="194.6">VCC_1V8_S0</text>
</g>
<g font-size="1.3">
<text x="259.5" y="201.5">Project:</text>
<text x="265.7" y="201.6">H88K_V3.1</text>
<text x="259.6" y="204">File:</text>
<text x="265.8" y="204.1">06.Lower-Speed Bus Map</text>
</g>
<g font-size=".9">
<text x="30.7" y=".9">5</text>
<text x="89.5" y=".9">4</text>
<text x="148.4" y=".9">3</text>
<text x="207.3" y=".9">2</text>
<text x="266.2" y=".9">1</text>
<text x=".3" y="28">D</text>
<text x="296" y="28">D</text>
<text x=".3" y="79.8">C</text>
<text x="296" y="79.8">C</text>
<text x=".3" y="131.7">B</text>
<text x="296" y="131.7">B</text>
<text x=".3" y="183.5">A</text>
<text x="296" y="183.5">A</text>
<text x="30.7" y="209.6">5</text>
<text x="89.5" y="209.6">4</text>
<text x="148.4" y="209.6">3</text>
<text x="207.3" y="209.6">2</text>
<text x="259.6" y="206.2">Date:</text>
<text x="259.6" y="207.9">Designer:</text>
<text x="266.2" y="209.6">1</text>
<text x="266.4" y="206.2">Monday, May 06, 2024</text>
<text x="266.6" y="207.9">&lt;designer&gt;</text>
<text x="284.9" y="207.9">Sheet:</text>
<text x="285" y="206.2">Rev:</text>
<text x="289.3" y="206.2">&lt;Revision&gt;</text>
<text x="289.7" y="207.9">6</text>
<text x="291.3" y="207.9">of 43</text>
</g>
</svg>
